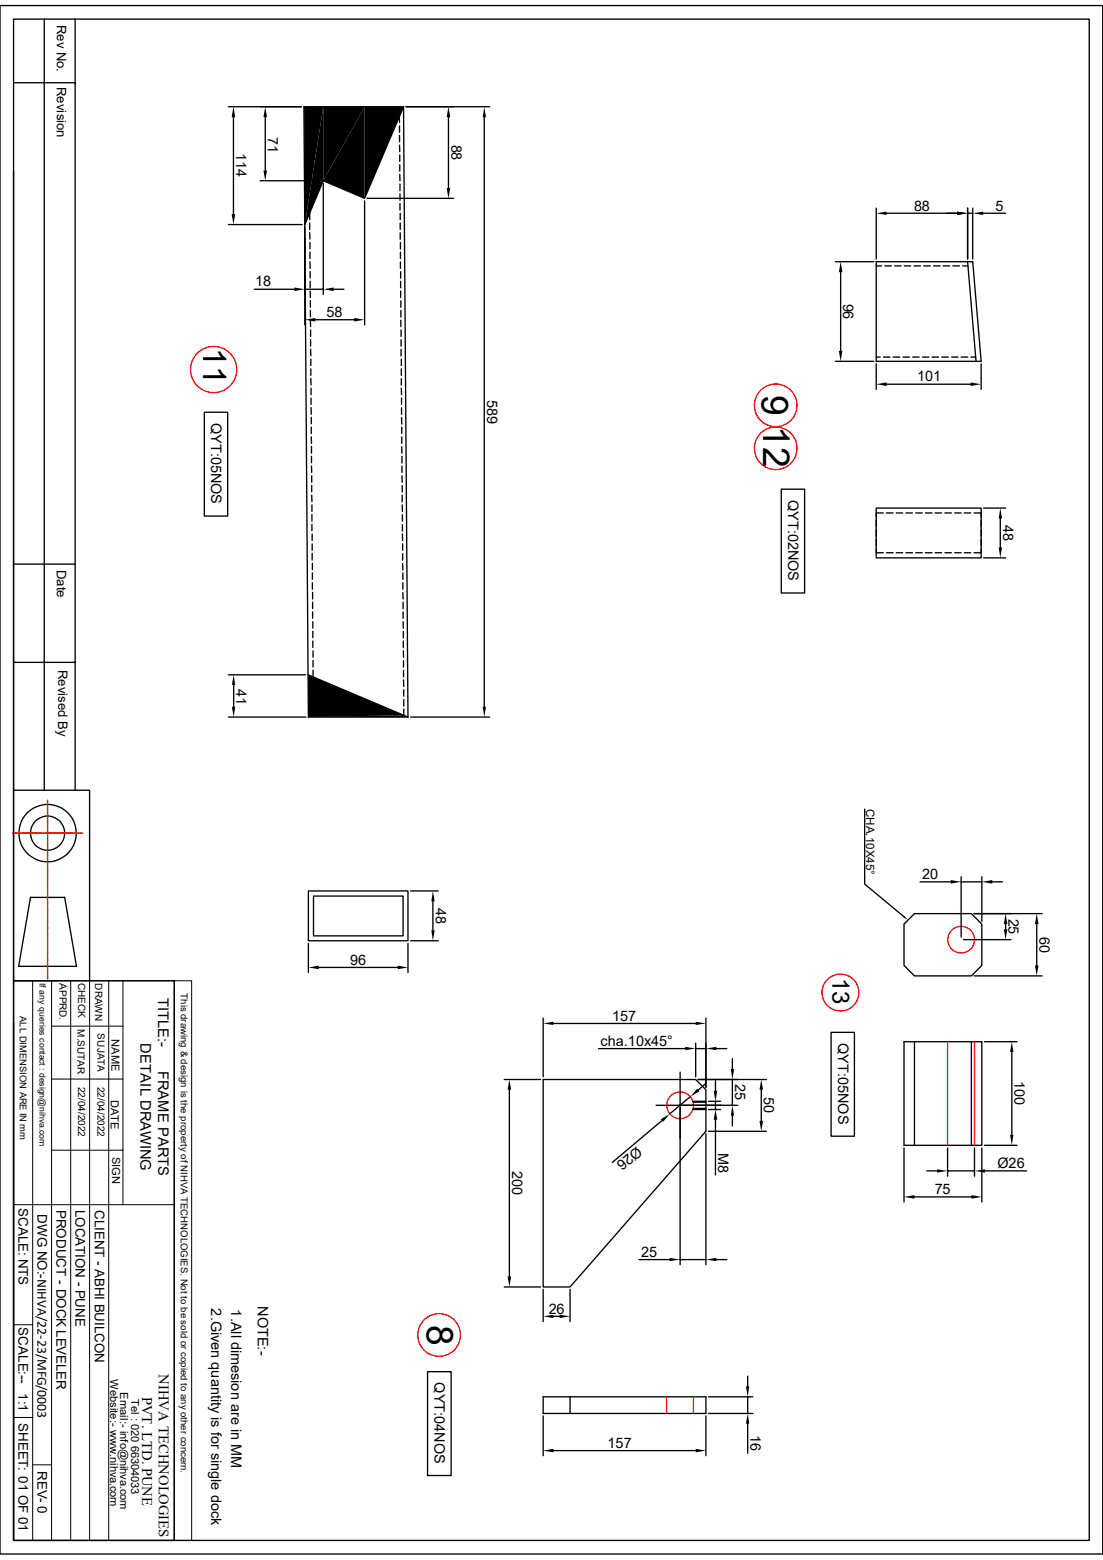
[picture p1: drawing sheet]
<svg xmlns="http://www.w3.org/2000/svg" width="210mm" height="297mm" viewBox="0 0 210 297" stroke-linecap="round" stroke-linejoin="round" font-family="sans-serif">
<g fill="none" stroke="#000" stroke-width=".25">
<path d="M0 1.1h210v294.8h-210zM2.6 3.6h204.8v289.7h-204.8zM2.6 15.7h11.7M8.4 3.6v146.9M14.3 3.6v146.9M2.6 32.6v117.9h14.5v36.2M43.5 20.3h13.9M44.4 22.3v18.5M49.5 34.4h11.5M50.5 22.3v10.2M61.6 34.9v21.1M69.4 38.3v23.5"/>
<path d="M69.9 37.8h16.5M76 22.1l.1 1.2M76.1 24v1.2M76.1 25.8v1.2M76.1 27.6v1.3M76.1 29.5v1.2M76.1 31.4v1.2M76.1 33.2l.1 1.2M76.2 35.1v1.2M76.2 36.9v1.2M76.2 38.7v1.3M76.8 20.3l-7.4 17.5-7.8-3.4-3.6 8.4"/>
<path d="M76.8 20.3l.9 116.2M76.8 20.3h-18.9l.8 116.2h19M77.3 20.3h15.9M85.4 22.3v13.5M92.2 22.3v112.3M166.8 39.6v9.7M184.2 39.6v9.7M185.2 39.6v9.7M43.5 42.8h14M48.4 55.1h7.6M58 43.3v18.5M58 55.1h3.6"/>
<path d="M59 40.6v1.2M59 42.5v1.2M59 44.3v1.2M59 46.1v1.3M59 48v1.2M59 49.8l.1 1.3M59.1 51.7v1.2M59.1 53.6v1.2M59.1 55.4v1.2M59.1 57.2v1.3M59.1 59.1v1.2M63.5 55.1h2"/>
<path d="M76.2 40.6v1.2M76.2 42.5v1.2M76.2 44.3v1.3M76.2 46.1v1.3M76.2 48v1.2M76.2 49.9v1.2M76.3 51.7v1.3M76.3 53.6v1.2M76.3 55.4v1.2M76.3 57.3v1.2M76.3 59.1v1.3M159 49.8h7.4"/>
<path d="M160.1 51.8v15M166.8 49.8h18.4l1.6 19h-20zM166.8 50.6h1.1M168.5 50.6h1.2M168.8 40.6h13.4M170.3 50.6h1.3M172.2 50.6h1.2M174 50.6h1.3M175.9 50.6h1.2M177.8 50.6h1.2M179.6 50.6h1.2M181.4 50.6h1.3"/>
<path d="M183.3 50.6h1M184.2 40.6h1M184.2 49.8l1.6 19M187.2 40.6h4.3M38.9 78.5h4.4v19.8h-4.4zM59.1 61v1.2M59.1 62.8v1.3M59.1 64.6v1.3M59.1 66.5l.1 1.2M59.2 68.4v1.2M59.2 70.2v1.3M59.2 72.1v1.2"/>
<path d="M59.2 73.9v1.2M59.2 75.8v1.2M59.2 77.6l.1 1.3M59.3 79.5v1.2M60 60.9h7.4M76.3 61v1.2M76.4 62.8v1.3M76.4 64.7v1.2M76.4 66.5v1.3M76.4 68.4v1.2M76.4 70.2v1.3M76.4 72.1v1.2"/>
<path d="M76.4 73.9l.1 1.2M76.5 75.8v1.2M76.5 77.6v1.3M76.5 79.5v1.2M159 68.8h7.4M166.8 68h.8M166.8 69.3v4.8M168.2 68h1.3M168.8 73.2h16M170.1 68h1.2M171.9 68h1.2M173.8 68h1.2"/>
<path d="M175.6 68h1.3M177.5 68h1.2M179.3 68h1.3M181.2 68h1.2M183 68h1.3M184.9 68h.7M186.8 69.3v4.8M59.3 81.3v1.2M59.3 83.2v1.2M59.3 85v1.3M59.3 86.9v1.2M59.3 88.7l.1 1.3"/>
<path d="M59.4 90.6v1.2M59.4 92.4v1.2M59.4 94.3v1.2M59.4 96.1v1.3M59.4 98v1.2M59.4 99.8v1.2M76.5 81.3v1.3M76.5 83.2v1.2M76.5 85v1.3M76.5 86.9v1.2M76.5 88.7v1.3M76.5 90.6l.1 1.2"/>
<path d="M76.6 92.5v1.2M76.6 94.3v1.2M76.6 96.1v1.3M76.6 98v1.2M76.6 99.9v1.2M148.8 93.1h4.4v19.8h-4.4zM166.8 96.7h20v9.5h-20zM166.8 99v1.2M168.2 97.7h-1.4v.7M168.8 97.7h1.3M170.6 97.7h1.3M172.5 97.7h1.2"/>
<path d="M174.4 97.7h1.2M176.2 97.7h1.3M178.1 97.7h1.2M179.9 97.7h1.2M181.8 97.7h1.2M183.6 97.7h1.2M185.5 97.7h1.3v.7M186.8 99v1.2M187.3 96.7h4.2M190.5 98.7v5.5M2.6 107.4h11.7M59.4 101.7v1.2"/>
<path d="M59.4 103.5v1.3M59.4 105.4v1.2M59.5 107.2v1.3M59.5 109.1v1.2M59.5 111v1.2M59.5 112.8v1.2M59.5 114.6v1.3M59.5 116.5v1.2M59.6 118.4v1.2M76.6 101.7l.1 1.2M76.7 103.5v1.3M76.7 105.4v1.2"/>
<path d="M76.7 107.3v1.2M76.7 109.1v1.2M76.7 111v1.2M76.7 112.8l.1 1.2M76.8 114.6v1.3M76.8 116.5v1.2M76.8 118.4v1.2M166.8 104.6v.6h1.4M166.8 100.8v1.3M166.8 102.7v1.2M168.8 105.2h1.3M170.6 105.2h1.3"/>
<path d="M172.5 105.2h1.2M174.4 105.2h1.2M176.2 105.2h1.3M178.1 105.2h1.2M179.9 105.2h1.2M181.8 105.2h1.2M183.6 105.2h1.2M186.8 100.8v1.3M186.8 102.7v1.2M186.8 104.6v.6h-1.3M187.3 106.2h4.2M2.6 126.1h11.7"/>
<path d="M43.5 136.5h14.8M43.5 128.5h14.7M44.5 130.4v4.2M58.7 128.5l19 8M59.6 120.2v1.2M59.6 122v1.3M59.6 127.6v1.3M59.6 123.9v1.2M59.6 125.7v1.3M76.8 120.2v1.3M76.8 122v1.3M76.8 123.9v1.2"/>
<path d="M76.8 125.8v1.2M76.8 127.6v1.3M76.8 129.5l.1 1.2M76.9 131.3v1.2M76.9 133.2v1.2M76.9 135v1.2M78.2 136.5h15M2.6 150.5v36.2M164.6 154.1v14.2l7.5 6.2M5.8 170.9h6.5l2.3 13.1h-11zM58.7 169.6h19v9.5h-19zM58.7 179.6v5.6"/>
<path d="M59.7 170.6h17.1v7.6h-17.1zM77.7 179.6v5.6M78.2 169.6h5.2M78.2 179.1h5.2M82.4 171.6v5.5M172.1 175.9l2-2h10.9l1.9 2v7.9l-1.9 2h-10.9l-2-2zM175.2 167.9h5.8M183 166.9v11.5M183 167.9h3.9M183.5 178.9h9M185.5 173.9h12.9M186.9 166.9v8.5"/>
<path d="M188.9 167.9h2M191.5 175.9v1M197.4 175.9v7.9M2.6 186.7h30.6v106.6h-30.6zM2.6 194.8v98.5M60.7 184.2h15M103.4 193.8v11.2M105.4 194.9h27.1M114 199.6h16.5M132.5 198.6v6.4M132.5 199.6h1.9M134.4 193.8v13.2"/>
<path d="M136.4 199.6h2M158.2 196.6h4.5v19.7h-4.5zM172.1 198.3h14.8v19.8h-14.8zM174.1 198.3v19.8M185 198.3v19.8M185.5 185.8h12.9M187.5 198.3h6.1M96 205.5h6.9M97 207.5v35.5M103.4 205.5h29.1l1.9 2v7.9l-25.9 29.6h-5.1zM126 213.4l-9.4 7.9M129.5 204.1v36.7"/>
<path d="M131.4 208.8l-3.9 3.3M131.9 211.2h2.5M131.9 209.7h2.5M132 211h2.4M132 209.8h2.4M132.9 205.5h13M134.4 215.9v24.9M134.5 206.2l-1.5 1.3M134.9 211.2h2.3M134.9 209.7h2.3M134.9 215.4h11M136.2 205.7v2"/>
<path d="M136.2 209.7v1.5M136.2 213.2v10.5M139.4 201.5v2M139.4 205.5v4.9M139.4 212.4v2M140.5 210.4h-15.6M144.9 207.5v5.9M172.1 218.6v10.3M180.4 218.6v5.3M185.5 218.6v5.3M186.9 218.6v10.3M187.5 218.1h6.1"/>
<path d="M192.7 200.3v15.8M121.7 239.8h5.8M129.5 239.8h4.9M136.4 239.8h2M174.1 227.9h10.9M176.5 222.9h1.9M180.4 222.9h5.1M187.5 222.9h8M96 245h6.9M103.4 245.5v6.1M105.4 250.6h1.2M108.5 245.5v6.1"/>
<path d="M81.4 261.2h4.5v19.7h-4.5zM103.4 265.9h31v3.2h-31zM103.4 269.6v7.6M105.4 276.2h27.1M108.5 265.9v3.2M134.4 269.6v7.6M134.9 265.9h8.4M134.9 269.1h8.4M142.4 262v1.9M142.4 265.9v3.2M142.4 271.1v5.6"/>
<circle cx="9.1" cy="158.6" r="5.5"/>
<circle cx="9.1" cy="158.6" r="3.3"/>
</g>
<g fill="#000">
<path d="M44.4 20.3l.4 2h-.7zM50.5 20.3l.3 2h-.6zM50.2 32.5h.6l-.3 1.9zM58 20.3h3.6l-3.6 22.5zM61.6 20.3v14.1l-3.6 8.4zM61.6 20.3h7.8l-7.8 14.1zM69.4 20.3v17.5l-7.8-3.4zM69.4 20.3h7.4l-7.4 17.5zM85.4 20.3l.3 2h-.7zM85 35.8h.7l-.3 2zM92.2 20.3l.3 2h-.6zM44.1 40.8h.7l-.4 2z"/>
<path d="M56 54.7l2 .4-2 .3zM61.6 55.1l1.9-.4v.7zM160.1 49.8l.3 2h-.7zM166.8 40.6l2-.3v.6zM182.2 40.3l2 .3-2 .3zM185.2 40.6l2-.3v.6zM58 60.9l2-.4v.7zM67.4 60.5l2 .4-2 .3zM159.7 66.8h.7l-.3 2zM166.8 73.2l2-.4v.7zM184.8 72.8l2 .4-2 .3zM190.5 96.7l.3 2h-.6z"/>
<path d="M190.2 104.2h.6l-.3 2zM44.2 134.6h.6l-.3 1.9zM44.5 128.5l.3 1.9h-.6zM58.7 128.5l18.1 7.7-18.1 .3zM76.8 136.2l.9 .3h-.9zM91.9 134.6h.6l-.3 1.9zM82.4 169.6l.4 2h-.7zM82.1 177.1h.7l-.4 2zM172.2 174.4l.7 .8-.9-.5zM181 167.6l2 .3-2 .3zM186.9 167.9l2-.3v.6zM191.5 173.9l.3 2h-.7z"/>
<path d="M191.1 176.9h.7l-.3 2zM197.4 173.9l.3 2h-.6zM58.7 184.2l2-.3v.6zM75.7 183.9l2 .3-2 .3zM103.4 194.9l2-.4v.7zM130.5 199.3l2 .3-2 .3zM132.5 194.5l1.9 .4-1.9 .3zM134.4 199.6l2-.3v.6zM197.1 183.8h.6l-.3 2zM97 205.5l.3 2h-.7zM125.8 213.1l1.7-1-1.3 1.5zM132.8 207.3l.4 .5-1.8 1z"/>
<path d="M135.9 207.7h.7l-.4 2zM136.2 211.2l.4 2h-.7zM139.1 203.5h.7l-.4 2zM139.4 210.4l.4 2h-.7zM144.9 205.5l.4 2h-.7zM144.6 213.4h.7l-.4 2zM192.7 198.3l.3 2h-.7zM192.3 216.1h.7l-.3 2zM127.5 239.5l2 .3-2 .3zM134.4 239.8l2-.3v.6zM172.1 227.9l2-.4v.7zM178.4 222.6l2 .3-2 .4z"/>
<path d="M185 227.5l1.9 .4-1.9 .3zM185.5 222.9l2-.3v.7zM96.6 243h.7l-.3 2zM103.4 250.6l2-.3v.7zM106.6 250.3l1.9 .3-1.9 .4zM103.4 276.2l2-.4v.7zM132.5 275.8l1.9 .4-1.9 .3zM142 263.9h.7l-.3 2zM142.4 269.1l.3 2h-.7z"/>
</g>
<g fill="none" stroke="#000" stroke-width=".19">
<path d="M58 20.3v22.5M58.7 128.5v8M2.6 186.7h30.6M6.2 186.7v106.6M9.8 195.4h13.6M9.8 186.7v106.6M13.5 186.7v106.6M17.1 186.7v106.6M20.7 186.7v106.6M23.4 186.7v42.7M33.2 186.7h3.3v106.6h-3.3zM33.2 188.6v104.7"/>
<path d="M9.8 219h13.6M9.8 205.4h13.6M2.6 229.4h30.6M2.6 252.2h3.6M2.6 269.9h3.6M6.2 278.9h3.6"/>
</g>
<path d="M58.7 136.4h18.1" fill="none" stroke="#000" stroke-width=".34"/>
<g fill="none" stroke="#f00" stroke-width=".25">
<path d="M2.4 158.6h11.4M9.1 152.4v16.7M13.9 158.6h.2M14.2 158.6h.8M15.1 158.6h.2M15.7 158.6h-.3M9.1 169.2v.8M9.1 170.1v.2M9.1 170.3v.9M9.1 171.2v.3M9.1 171.5v.8M9.1 172.4v.2"/>
<path d="M9.1 172.7v.8M9.1 173.6v.2M9.1 173.9v.8M9.1 174.8v.2M9.1 175.1v.8M9.1 176v.2M9.1 176.3v.8M9.1 177.2v.2M9.1 177.5v.8M9.1 178.4v.2M9.1 178.6v.9M9.1 179.5v.2"/>
<path d="M9.1 179.8v.8M9.1 180.7v.2M9.1 181v.8M9.1 181.9v.2M9.1 182.2v.8M9.1 183.1v.2M9.1 183.4v.8M9.1 184.3v.2M9.1 184.6v.8M9.1 185.5v.2M9.1 185.8v.6M180.4 198.3v19.8"/>
<path d="M185.5 198.3v19.8M126.9 265.9v3.2M132 265.9v3.2"/>
<circle cx="40.7" cy="70.4" r="4.4"/>
<circle cx="147.7" cy="77.2" r="4.1"/>
<circle cx="147.7" cy="85.3" r="4.1"/>
<circle cx="183" cy="178.9" r="2.54"/>
<circle cx="160" cy="189" r="3.5"/>
<circle cx="129.5" cy="210.4" r="2.54"/>
<circle cx="83.6" cy="254.2" r="4.1"/>
</g>
<g font-size="7.1">
<text x="145.1" y="75.1" transform="rotate(90 145.1 75.1)">9</text>
<text x="145.3" y="81.1" transform="rotate(90 145.3 81.1)">12</text>
<text x="81.3" y="252.2" transform="rotate(90 81.3 252.2)">8</text>
</g>
<text font-size="6.2" x="38.7" y="66.3" transform="rotate(90 38.7 66.3)">11</text>
<text font-size="4.5" x="158.5" y="186.2" transform="rotate(90 158.5 186.2)">13</text>
<g font-size="2.8">
<text x="45" y="29.2" transform="rotate(90 45 29.2)">114</text>
<text x="51" y="26" transform="rotate(90 51 26)">71</text>
<text x="85.9" y="27.5" transform="rotate(90 85.9 27.5)">88</text>
<text x="174" y="40.1">88</text>
<text x="189.6" y="40.1">5</text>
<text x="48.6" y="54.5">18</text>
<text x="160.6" y="57.8" transform="rotate(90 160.6 57.8)">96</text>
<text x="62.2" y="60.4">58</text>
<text x="92.8" y="76.1" transform="rotate(90 92.8 76.1)">589</text>
<text x="174.6" y="72.6">101</text>
<text x="40.2" y="80.5" transform="rotate(90 40.2 80.5)">QYT:05NOS</text>
<text x="150.1" y="95.2" transform="rotate(90 150.1 95.2)">QYT:02NOS</text>
<text x="191" y="100" transform="rotate(90 191 100)">48</text>
<text x="45" y="131.2" transform="rotate(90 45 131.2)">41</text>
<text x="175.6" y="167.4">20</text>
<text x="83" y="172.9" transform="rotate(90 83 172.9)">48</text>
<text x="192" y="174.9" transform="rotate(90 192 174.9)">25</text>
<text x="197.9" y="178.3" transform="rotate(90 197.9 178.3)">60</text>
<text x="66.7" y="183.7">96</text>
<text x="30.1" y="190" transform="rotate(90 30.1 190)">TITLE:-</text>
<text x="116.5" y="194.3">157</text>
<text x="26.8" y="198.7" transform="rotate(90 26.8 198.7)">DETAIL DRAWING</text>
<text x="30.1" y="203.9" transform="rotate(90 30.1 203.9)">FRAME PARTS</text>
<text x="114.3" y="199.1">cha.10x45°</text>
<text x="159.6" y="198.6" transform="rotate(90 159.6 198.6)">QYT:05NOS</text>
<text x="140" y="206.5" transform="rotate(90 140 206.5)">25</text>
<text x="145.5" y="208.9" transform="rotate(90 145.5 208.9)">50</text>
<text x="193.2" y="205.8" transform="rotate(90 193.2 205.8)">100</text>
<text x="121.2" y="218.1" transform="rotate(140 121.2 218.1)">Ø26</text>
<text x="136.7" y="219.5" transform="rotate(90 136.7 219.5)">M8</text>
<text x="97.5" y="223" transform="rotate(90 97.5 223)">200</text>
<text x="178" y="227.4">75</text>
<text x="189.9" y="222.4">Ø26</text>
<text x="122.1" y="239.3">25</text>
<text x="40.2" y="249.1" transform="rotate(90 40.2 249.1)">2.Given quantity is for single dock</text>
<text x="44" y="249.3" transform="rotate(90 44 249.3)">1.All dimesion are in MM</text>
<text x="49.1" y="248.7" transform="rotate(90 49.1 248.7)">NOTE:-</text>
<text x="104.5" y="250.1">26</text>
<text x="30.3" y="261.6" transform="rotate(90 30.3 261.6)">NIHVA TECHNOLOGIES</text>
<text x="82.8" y="263.2" transform="rotate(90 82.8 263.2)">QYT:04NOS</text>
<text x="27.1" y="265.9" transform="rotate(90 27.1 265.9)">PVT. LTD. PUNE</text>
<text x="115.7" y="275.7">157</text>
<text x="142.9" y="273.3" transform="rotate(90 142.9 273.3)">16</text>
</g>
<g font-size="2.5">
<text x="10.8" y="4.7" transform="rotate(90 10.8 4.7)">Rev No.</text>
<text x="10.8" y="16.6" transform="rotate(90 10.8 16.6)">Revision</text>
<text x="10.8" y="108.5" transform="rotate(90 10.8 108.5)">Date</text>
<text x="11" y="127.5" transform="rotate(90 11 127.5)">Revised By</text>
<text x="3.5" y="230" transform="rotate(90 3.5 230)">SCALE: NTS</text>
<text x="7.1" y="231.2" transform="rotate(90 7.1 231.2)">DWG NO:-NIHVA/22-23/MFG/0003</text>
<text x="10.8" y="230.3" transform="rotate(90 10.8 230.3)">PRODUCT - DOCK LEVELER</text>
<text x="14.4" y="230.3" transform="rotate(90 14.4 230.3)">LOCATION - PUNE</text>
<text x="18" y="230.4" transform="rotate(90 18 230.4)">CLIENT - ABHI BUILCON</text>
<text x="3.5" y="252.7" transform="rotate(90 3.5 252.7)">SCALE:--</text>
<text x="3.5" y="265.3" transform="rotate(90 3.5 265.3)">1:1</text>
<text x="3.5" y="271" transform="rotate(90 3.5 271)">SHEET: 01 OF 01</text>
<text x="7.2" y="280" transform="rotate(90 7.2 280)">REV- 0</text>
</g>
<text font-size="2.2" x="164.9" y="154" transform="rotate(90 164.9 154)">CHA.10X45°</text>
<g font-size="2.1">
<text x="21.3" y="197.9" transform="rotate(90 21.3 197.9)">NAME</text>
<text x="21.1" y="209.4" transform="rotate(90 21.1 209.4)">DATE</text>
<text x="21.3" y="220.2" transform="rotate(90 21.3 220.2)">SIGN</text>
<text x="21" y="262.6" transform="rotate(90 21 262.6)">Website:- www.nihva.com</text>
<text x="22.9" y="265" transform="rotate(90 22.9 265)">Email:- info@nihva.com</text>
<text x="25" y="266.3" transform="rotate(90 25 266.3)">Tel : 020 66304033</text>
</g>
<g font-size="1.9">
<text x="11.3" y="187.2" transform="rotate(90 11.3 187.2)">APPRD.</text>
<text x="14.9" y="187.1" transform="rotate(90 14.9 187.1)">CHECK</text>
<text x="18.1" y="187.2" transform="rotate(90 18.1 187.2)">DRAWN</text>
<text x="14.7" y="196" transform="rotate(90 14.7 196)">M.SUTAR</text>
<text x="18.5" y="196.8" transform="rotate(90 18.5 196.8)">SUJATA</text>
<text x="14.9" y="206.9" transform="rotate(90 14.9 206.9)">22/04/2022</text>
<text x="18.5" y="206.9" transform="rotate(90 18.5 206.9)">22/04/2022</text>
</g>
<g font-size="1.8">
<text x="34.5" y="189.1" transform="rotate(90 34.5 189.1)">This drawing &amp; design is the property of NIHVA TECHNOLOGIES. Not to be sold or copied to any other concern.</text>
<text x="3.8" y="193.4" transform="rotate(90 3.8 193.4)">ALL DIMENSION ARE IN mm</text>
</g>
<text font-size="1.7" x="7.5" y="187.2" transform="rotate(90 7.5 187.2)">If any queries contact : design@nihva.com</text>
</svg>
